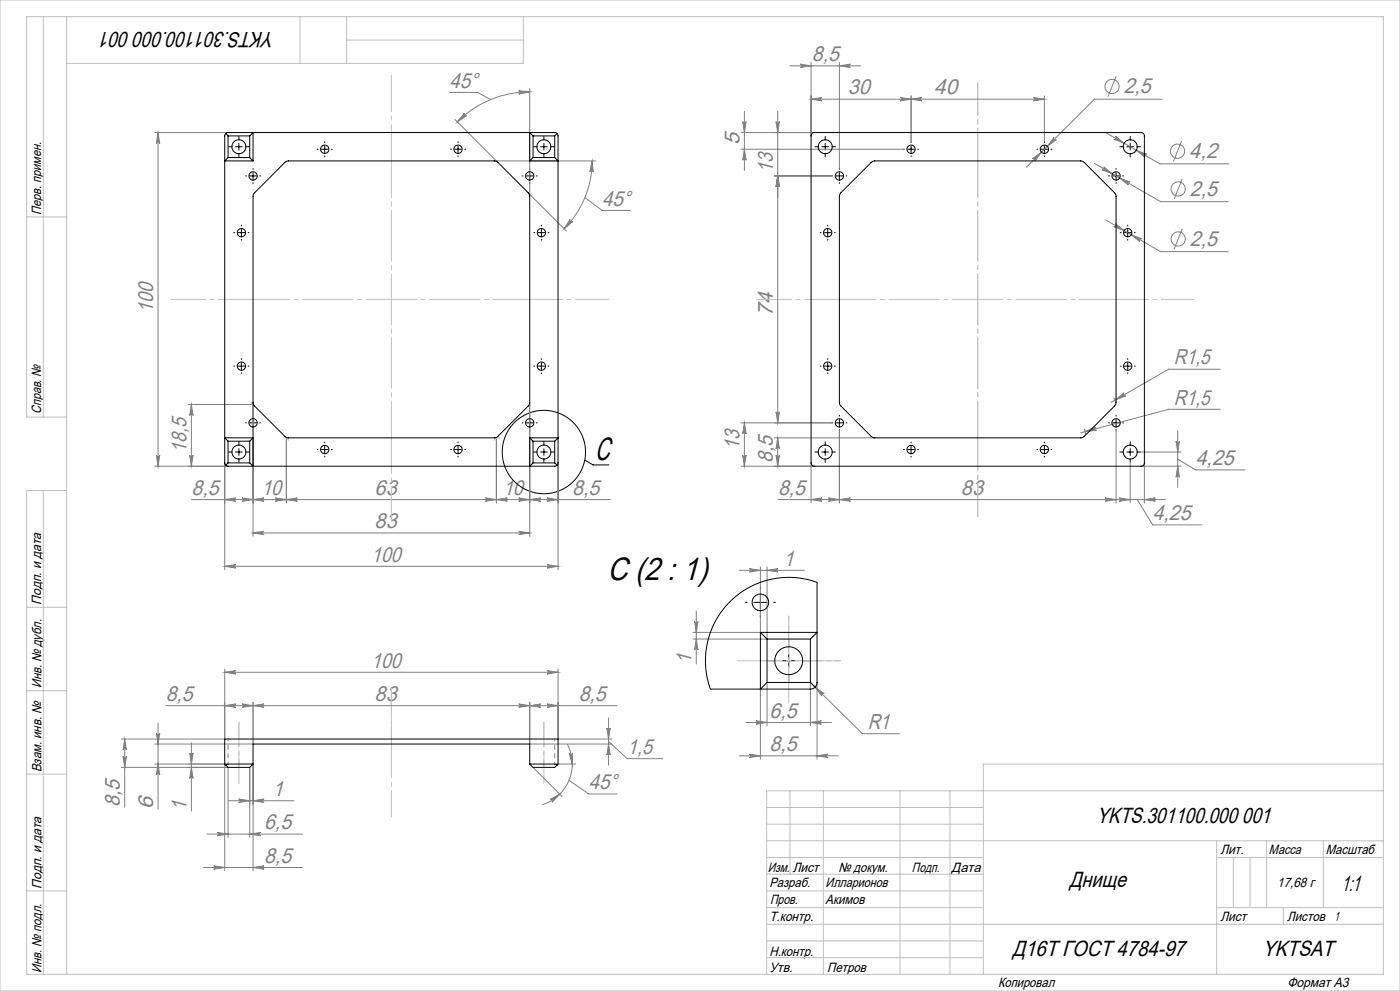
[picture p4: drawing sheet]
<svg xmlns="http://www.w3.org/2000/svg" width="420mm" height="297mm" viewBox="0 0 420 297" stroke-linecap="round" stroke-linejoin="round" font-family="sans-serif">
<g fill="none" stroke="#808080" stroke-width=".3">
<path d="M237 19.7h21.2M240 19.2l3.3 .5-3.3 .5a.51 .51 0 0 0 .5-.5 .51 .51 0 0 0-.5-.5zM243.3 18.7v22M251.8 19.7l3.3-.5a.51 .51 0 0 0-.5 .5 .51 .51 0 0 0 .5 .5zM251.8 18.7v31.8M46.4 39.7h22M47.4 39.7v100M47.4 39.7l.5 3.3a.51 .51 0 0 0-.5-.5 .51 .51 0 0 0-.5 .5zM134.8 27.7h8.5l3.9 2.2M136.5 35.8l12.9 12.9M139.3 33.9a.51 .51 0 0 0 0 .7 .51 .51 0 0 0 .7 .1l-2.8 1.8zM155.6 27.2l3.3 .3-3.3 .7a.51 .51 0 0 0 .5-.5 .51 .51 0 0 0-.5-.5z"/>
<path d="M158.9 27.5a30.7 30.7 0 0 0-21.7 9M158.9 26.5v32.3M222.3 39.7h22M222.8 36.4a.51 .51 0 0 0 .5 .5 .51 .51 0 0 0 .5-.5l-.5 3.3zM223.3 33.4v17.7M232.8 36.4a.51 .51 0 0 0 .5 .5 .51 .51 0 0 0 .5-.5l-.5 3.3zM233.3 33.4v93.3M243.3 29.7l3.3-.5a.51 .51 0 0 0-.5 .5 .51 .51 0 0 0 .5 .5zM243.3 29.7h70M270 29.2l3.3 .5-3.3 .5a.51 .51 0 0 0 .5-.5 .51 .51 0 0 0-.5-.5zM273.3 29.7l3.3-.5a.51 .51 0 0 0-.5 .5 .51 .51 0 0 0 .5 .5zM273.3 28.7v13.8"/>
<path d="M310 29.2l3.3 .5-3.3 .5a.51 .51 0 0 0 .5-.5 .51 .51 0 0 0-.5-.5zM313.3 28.7v13.8M331.7 39.8l16.3 9.3h20.7M334.8 22.9l-2.4 6.1M348.6 29.7h-20.3l-20.4 20.4M148.3 48.2h30.3M158.5 57.8l11.4 11.5M175.5 59.2l5.1 3.9h8.5M177.6 48.2l.4 3.4a.51 .51 0 0 0-.5-.6 .51 .51 0 0 0-.5 .5zM177.6 48.2a28.7 28.7 0 0 1-8.4 20.3M222.3 44.7h48.8M223.3 44.7l.5 3.3a.51 .51 0 0 0-.5-.5 .51 .51 0 0 0-.5 .5z"/>
<path d="M232.3 52.7h17.3M233.3 52.7l.5 3.3a.51 .51 0 0 0-.5-.5 .51 .51 0 0 0-.5 .5zM309.7 47.6l2.7-2-1.9 2.7a.51 .51 0 0 0-.1-.7 .51 .51 0 0 0-.7 0zM316.2 41.1a.51 .51 0 0 0 0 .7 .51 .51 0 0 0 .7 .1l-2.7 1.9zM328.2 48.9l20 11.5h20.3M331.1 50l2.6 2.1-3.1-1.2a.51 .51 0 0 0 .7-.2 .51 .51 0 0 0-.2-.7zM334.6 40.8l2.6 2.1-3.1-1.2a.51 .51 0 0 0 .7-.2 .51 .51 0 0 0-.2-.7zM335.9 53.4l3.1 1.2a.51 .51 0 0 0-.7 .2 .51 .51 0 0 0 .2 .6zM340.9 45l3.1 1.2a.51 .51 0 0 0-.7 .2 .51 .51 0 0 0 .2 .7zM354.5 42.3l-2.5 6M354.7 53.6l-2.5 6.1M171 65.7a.51 .51 0 0 0 .1 .7 .51 .51 0 0 0 .7 0l-2.6 2.1z"/>
<path d="M331.7 65.9l16.5 9.5h20.3M334.6 67l2.6 2.1-3.1-1.2a.51 .51 0 0 0 .7-.2 .51 .51 0 0 0-.2-.7zM339.4 70.4l3.1 1.2a.51 .51 0 0 0-.7 .2 .51 .51 0 0 0 .2 .6zM354.7 68.6l-2.5 6.1M334 119.3l.6 .6 .2 .7M334.6 119.9l2.6-2.1a.51 .51 0 0 0-.1 .6 .51 .51 0 0 0 .6 .2zM366.1 110.7h-15.6l-17.2 9.9M46.4 139.7h22M46.9 136.4a.51 .51 0 0 0 .5 .5 .51 .51 0 0 0 .5-.5l-.5 3.3zM56.4 121.2h19.5M56.9 136.4a.51 .51 0 0 0 .5 .5 .51 .51 0 0 0 .5-.5l-.5 3.3zM57.4 121.2v18.5"/>
<path d="M57.4 121.2l.5 3.3a.51 .51 0 0 0-.5-.5 .51 .51 0 0 0-.5 .5zM67.4 138.7v32M75.9 120.6v40.1M85.9 131.2v19.5M148.9 131.2v19.5M158.9 120.6v40.1M167.4 138.7v32M222.3 139.7h22M222.3 126.7h27.3M222.8 136.4a.51 .51 0 0 0 .5 .5 .51 .51 0 0 0 .5-.5l-.5 3.3zM223.3 126.7v13M223.3 126.7l.5 3.3a.51 .51 0 0 0-.5-.5 .51 .51 0 0 0-.5 .5z"/>
<path d="M232.3 131.2h30.1M232.8 136.4a.51 .51 0 0 0 .5 .5 .51 .51 0 0 0 .5-.5l-.5 3.3zM232.8 123.4a.51 .51 0 0 0 .5 .5 .51 .51 0 0 0 .5-.5l-.5 3.3zM233.3 131.2l.5 3.3a.51 .51 0 0 0-.5-.5 .51 .51 0 0 0-.5 .5zM233.3 131.2v8.5M243.3 138.7v12M251.8 129v21.7M325.2 128.6l.5 1.1-.4 1.1M325.6 129.3l3.1-1.3a.51 .51 0 0 0-.3 .6 .51 .51 0 0 0 .6 .4zM334.8 129v21.7M339.1 138.6v12.1M342.2 135.5h12.1"/>
<path d="M342.3 139.7h12M343.3 138.7v12M352.8 132.2a.51 .51 0 0 0 .5 .5 .51 .51 0 0 0 .5-.5l-.5 3.3zM353.3 139.7l.5 3.3a.51 .51 0 0 0-.5-.5 .51 .51 0 0 0-.5 .5zM353.3 129.1v17M353.3 137.6l5.4 3.2h14.8M366.1 122.7h-15.6l-26.3 7M57.5 149.7h125.7M67.4 149.7l3.3-.5a.51 .51 0 0 0-.5 .5 .51 .51 0 0 0 .5 .5zM72.6 149.2l3.3 .5-3.3 .5a.51 .51 0 0 0 .5-.5 .51 .51 0 0 0-.5-.5zM75.9 159.7l3.3-.5a.51 .51 0 0 0-.5 .5 .51 .51 0 0 0 .5 .5zM75.9 149.7l3.3-.5a.51 .51 0 0 0-.5 .5 .51 .51 0 0 0 .5 .5z"/>
<path d="M75.9 159.7h83M82.6 149.2l3.3 .5-3.3 .5a.51 .51 0 0 0 .5-.5 .51 .51 0 0 0-.5-.5zM85.9 149.7l3.3-.5a.51 .51 0 0 0-.5 .5 .51 .51 0 0 0 .5 .5zM145.6 149.2l3.3 .5-3.3 .5a.51 .51 0 0 0 .5-.5 .51 .51 0 0 0-.5-.5zM148.9 149.7l3.3-.5a.51 .51 0 0 0-.5 .5 .51 .51 0 0 0 .5 .5zM155.6 149.2l3.3 .5-3.3 .5a.51 .51 0 0 0 .5-.5 .51 .51 0 0 0-.5-.5zM155.6 159.2l3.3 .5-3.3 .5a.51 .51 0 0 0 .5-.5 .51 .51 0 0 0-.5-.5zM158.9 149.7l3.3-.5a.51 .51 0 0 0-.5 .5 .51 .51 0 0 0 .5 .5zM164.1 149.2l3.3 .5-3.3 .5a.51 .51 0 0 0 .5-.5 .51 .51 0 0 0-.5-.5zM243.3 149.7l3.3-.5a.51 .51 0 0 0-.5 .5 .51 .51 0 0 0 .5 .5zM248.5 149.2l3.3 .5-3.3 .5a.51 .51 0 0 0 .5-.5 .51 .51 0 0 0-.5-.5zM251.8 149.7l3.3-.5a.51 .51 0 0 0-.5 .5 .51 .51 0 0 0 .5 .5z"/>
<path d="M331.5 149.2l3.3 .5-3.3 .5a.51 .51 0 0 0 .5-.5 .51 .51 0 0 0-.5-.5zM335.8 149.2l3.3 .5-3.3 .5a.51 .51 0 0 0 .4-.5 .51 .51 0 0 0-.4-.5zM341.2 149.7l4.6 7.6h14.8M343.3 149.7l3.3-.5a.51 .51 0 0 0-.5 .5 .51 .51 0 0 0 .5 .5zM349.7 149.7h-116.3M67.4 169.7h100M67.4 169.7l3.3-.5a.51 .51 0 0 0-.5 .5 .51 .51 0 0 0 .5 .5zM164.1 169.2l3.3 .5-3.3 .5a.51 .51 0 0 0 .5-.5 .51 .51 0 0 0-.5-.5zM221.8 170.9h19.6M224.8 170.4l3.3 .5-3.3 .5a.51 .51 0 0 0 .5-.5 .51 .51 0 0 0-.5-.5zM228.1 169.9v19.6h-20.2M230.1 170.9l3.3-.5a.51 .51 0 0 0-.5 .5 .51 .51 0 0 0 .5 .5z"/>
<path d="M230.1 169.9v21.6h-22.2M208.4 186.2a.51 .51 0 0 0 .5 .5 .51 .51 0 0 0 .5-.5l-.5 3.3zM208.9 191.5l.5 3.3a.51 .51 0 0 0-.5-.5 .51 .51 0 0 0-.5 .5zM208.9 183.2v15.8M46.9 219.7a.51 .51 0 0 0 .5 .5 .51 .51 0 0 0 .5-.5l-.5 3.3zM47.4 216.6v25.9M49.7 211.5h135.4M67.4 200.5v21h-31M67.4 201.5h100M67.4 201.5l3.3-.5a.51 .51 0 0 0-.5 .5 .51 .51 0 0 0 .5 .5zM67.4 211.5l3.3-.5a.51 .51 0 0 0-.5 .5 .51 .51 0 0 0 .5 .5zM72.6 211l3.3 .5-3.3 .5a.51 .51 0 0 0 .5-.5 .51 .51 0 0 0-.5-.5z"/>
<path d="M75.9 211.5l3.3-.5a.51 .51 0 0 0-.5 .5 .51 .51 0 0 0 .5 .5zM75.9 210.5v12.5h-29.5M155.6 211l3.3 .5-3.3 .5a.51 .51 0 0 0 .5-.5 .51 .51 0 0 0-.5-.5zM158.9 211.5l3.3-.5a.51 .51 0 0 0-.5 .5 .51 .51 0 0 0 .5 .5zM158.9 210.5v12.5h24.7M164.1 201l3.3 .5-3.3 .5a.51 .51 0 0 0 .5-.5 .51 .51 0 0 0-.5-.5zM164.1 211l3.3 .5-3.3 .5a.51 .51 0 0 0 .5-.5 .51 .51 0 0 0-.5-.5zM167.4 200.5v21h16.2M182.1 218.2a.51 .51 0 0 0 .5 .5 .51 .51 0 0 0 .5-.5l-.5 3.3zM182.6 215.1v14.2M223.8 216.5h25.7M226.8 216l3.3 .5-3.3 .5a.51 .51 0 0 0 .5-.5 .51 .51 0 0 0-.5-.5z"/>
<path d="M228.1 206.5v21M230.1 204.5v13M243.1 216.5l3.3-.5a.51 .51 0 0 0-.5 .5 .51 .51 0 0 0 .5 .5zM243.1 217.5v-13l15.6 15.4h11.2M244.5 205.9l2.7 2a.51 .51 0 0 0-.7 0 .51 .51 0 0 0 0 .7zM245 205.1l-.5 .8M245.1 204.5v23M36.4 230h32v21M36.9 226.7a.51 .51 0 0 0 .5 .5 .51 .51 0 0 0 .5-.5l-.5 3.3zM37.4 221.5l.5 3.3a.51 .51 0 0 0-.5-.5 .51 .51 0 0 0-.5 .5zM37.4 221.5v20.4M46.4 229h22"/>
<path d="M47.4 229l.5 3.3a.51 .51 0 0 0-.5-.5 .51 .51 0 0 0-.5 .5zM56.9 225.7a.51 .51 0 0 0 .5 .5 .51 .51 0 0 0 .5-.5l-.5 3.3zM57.4 230l.5 3.3a.51 .51 0 0 0-.5-.5 .51 .51 0 0 0-.5 .5zM57.4 222.6v20.5M67.4 229v32M68.6 240h19.5M71.6 239.5l3.3 .5-3.3 .5a.51 .51 0 0 0 .5-.5 .51 .51 0 0 0-.5-.5zM74.9 230v21M75.9 240l3.3-.5a.51 .51 0 0 0-.5 .5 .51 .51 0 0 0 .5 .5zM75.9 229v32M159.9 230l8.7 8.7M165 239.6l2.9-1.6-2.3 2.4a.51 .51 0 0 0 .1-.7 .51 .51 0 0 0-.7-.1z"/>
<path d="M166.4 229h6.3M170.2 223a12.8 12.8 0 0 1-7.5 18.2M170.7 233.9l5.9 4.1h8.5M170.7 225.8a.51 .51 0 0 0 .6 .4 .51 .51 0 0 0 .5-.6l-.1 3.4zM182.6 223l.5 3.3a.51 .51 0 0 0-.5-.5 .51 .51 0 0 0-.5 .5zM182.6 222.2l5.6 5.2h10.6M221.8 226.5h29.7M224.8 226l3.3 .5-3.3 .5a.51 .51 0 0 0 .5-.5 .51 .51 0 0 0-.5-.5zM245.1 226.5l3.3-.5a.51 .51 0 0 0-.5 .5 .51 .51 0 0 0 .5 .5zM61.1 260h29.6M62.1 250h28.6M64.1 259.5l3.3 .5-3.3 .5a.51 .51 0 0 0 .5-.5 .51 .51 0 0 0-.5-.5z"/>
<path d="M65.1 249.5l3.3 .5-3.3 .5a.51 .51 0 0 0 .5-.5 .51 .51 0 0 0-.5-.5zM74.9 250l3.3-.5a.51 .51 0 0 0-.5 .5 .51 .51 0 0 0 .5 .5zM75.9 260l3.3-.5a.51 .51 0 0 0-.5 .5 .51 .51 0 0 0 .5 .5z"/>
<circle cx="333.6" cy="25.9" r="2.13"/>
<circle cx="353.3" cy="45.3" r="2.13"/>
<circle cx="353.5" cy="56.6" r="2.13"/>
<circle cx="353.5" cy="71.6" r="2.13"/>
</g>
<g fill="none" stroke="#000" stroke-width=".3">
<path d="M70.7 44h2M71.7 43v2M74.9 52.7h2M75.9 51.7v2M96.4 44.7h2M97.4 43.7v2M136.4 44.7h2M137.4 43.7v2M157.9 52.7h2M158.9 51.7v2M162.2 44h2M163.2 43v2"/>
<path d="M246.6 44h2M247.6 43v2M250.8 52.7h2M251.8 51.7v2M272.3 44.7h2M273.3 43.7v2M312.3 44.7h2M313.3 43.7v2M333.8 52.7h2M334.8 51.7v2M338.1 44h2M339.1 43v2"/>
<path d="M71.4 69.7h2M72.4 68.7v2M161.4 69.7h2M162.4 68.7v2M247.3 69.7h2M248.3 68.7v2M337.3 69.7h2M338.3 68.7v2M71.4 109.7h2M72.4 108.7v2M161.4 109.7h2M162.4 108.7v2"/>
<path d="M247.3 109.7h2M248.3 108.7v2M337.3 109.7h2M338.3 108.7v2M70.7 135.5h2M71.7 134.5v2M74.9 126.7h2M75.9 125.7v2M96.4 134.7h2M97.4 133.7v2M136.4 134.7h2M137.4 133.7v2"/>
<path d="M157.9 126.7h2M158.9 125.7v2M162.2 135.5h2M163.2 134.5v2M175.4 137.9l2.5 1.4h4.8M246.6 135.5h2M247.6 134.5v2M250.8 126.7h2M251.8 125.7v2M272.3 134.7h2M273.3 133.7v2M312.3 134.7h2"/>
<path d="M313.3 133.7v2M333.8 126.7h2M334.8 125.7v2M338.1 135.5h2M339.1 134.5v2M228.1 178.5v4M226.1 180.5h4M234.6 198h4M236.6 196v4"/>
<circle cx="163.2" cy="135.5" r="12.5"/>
</g>
<g fill="none" stroke="#000" stroke-width=".3" stroke-dasharray="15.2 1.3 1.3 1.3">
<path d="M69.7 44h-1.1M71.7 42v-1.1M71.7 46v1.1M73.7 44h1.1M73.9 52.7h-.2M75.9 50.7v-.2M75.9 54.7v.3M77.9 52.7h.3M95.4 44.7h-.2M97.4 42.7v-.2M97.4 46.7v.3M99.4 44.7h.3"/>
<path d="M135.4 44.7h-.2M137.4 42.7v-.2M137.4 46.7v.3M139.4 44.7h.3M156.9 52.7h-.2M158.9 50.7v-.2M158.9 54.7v.3M160.9 52.7h.3M161.2 44h-1.1M163.2 42v-1.1M163.2 46v1.1M165.2 44h1.1"/>
<path d="M245.6 44h-1.1M247.6 42v-1.1M247.6 46v1.1M249.6 44h1.1M249.8 52.7h-.2M251.8 50.7v-.2M251.8 54.7v.3M253.8 52.7h.3M271.3 44.7h-.2M273.3 42.7v-.2M273.3 46.7v.3M275.3 44.7h.3"/>
<path d="M311.3 44.7h-.2M313.3 42.7v-.2M313.3 46.7v.3M315.3 44.7h.3M332.8 52.7h-.2M334.8 50.7v-.2M334.8 54.7v.3M336.8 52.7h.3M337.1 44h-1.1M339.1 42v-1.1M339.1 46v1.1M341.1 44h1.1"/>
<path d="M70.4 69.7h-.2M72.4 67.7v-.2M72.4 71.7v.3M74.4 69.7h.3M160.4 69.7h-.2M162.4 67.7v-.2M162.4 71.7v.3M164.4 69.7h.3M246.3 69.7h-.2M248.3 67.7v-.2M248.3 71.7v.3M250.3 69.7h.3"/>
<path d="M336.3 69.7h-.2M338.3 67.7v-.2M338.3 71.7v.3M340.3 69.7h.3M70.4 109.7h-.2M72.4 107.7v-.2M72.4 111.7v.3M74.4 109.7h.3M160.4 109.7h-.2M162.4 107.7v-.2M162.4 111.7v.3M164.4 109.7h.3"/>
<path d="M246.3 109.7h-.2M248.3 107.7v-.2M248.3 111.7v.3M250.3 109.7h.3M336.3 109.7h-.2M338.3 107.7v-.2M338.3 111.7v.3M340.3 109.7h.3M69.7 135.5h-1.1M71.7 133.5v-1.1M71.7 137.5v1.1M73.7 135.5h1.1"/>
<path d="M73.9 126.7h-.2M75.9 124.7v-.2M75.9 128.7v.3M77.9 126.7h.3M95.4 134.7h-.2M97.4 132.7v-.2M97.4 136.7v.3M99.4 134.7h.3M135.4 134.7h-.2M137.4 132.7v-.2M137.4 136.7v.3M139.4 134.7h.3"/>
<path d="M156.9 126.7h-.2M158.9 124.7v-.2M158.9 128.7v.3M160.9 126.7h.3M161.2 135.5h-1.1M163.2 133.5v-1.1M163.2 137.5v1.1M165.2 135.5h1.1M245.6 135.5h-1.1M247.6 133.5v-1.1M247.6 137.5v1.1M249.6 135.5h1.1"/>
<path d="M249.8 126.7h-.2M251.8 124.7v-.2M251.8 128.7v.3M253.8 126.7h.3M271.3 134.7h-.2M273.3 132.7v-.2M273.3 136.7v.3M275.3 134.7h.3M311.3 134.7h-.2M313.3 132.7v-.2M313.3 136.7v.3M315.3 134.7h.3"/>
<path d="M332.8 126.7h-.2M334.8 124.7v-.2M334.8 128.7v.3M336.8 126.7h.3M337.1 135.5h-1.1M339.1 133.5v-1.1M339.1 137.5v1.1M341.1 135.5h1.1M228.1 176.5v-.5M224.1 180.5h-.5M228.1 184.5v.5M232.1 180.5h.5"/>
<path d="M232.6 198h-2.2M236.6 194v-2.2M240.6 198h2.2M236.6 202v2.2"/>
</g>
<path d="M293.3 48.2v83M75.9 89.7h83M251.8 89.7h83M117.4 131.2v-83M293.3 131.2v-83M236.6 184.6v26" fill="none" stroke="#c0c0c0" stroke-width=".3" stroke-dasharray="15.2 1.3 1.3 1.3" stroke-dashoffset="4.2"/>
<path d="M117.4 48.2v-25.6" fill="none" stroke="#c0c0c0" stroke-width=".3" stroke-dasharray="15.2 1.3 1.3 1.3" stroke-dashoffset="4.3"/>
<path d="M158.9 89.7h23.7" fill="none" stroke="#c0c0c0" stroke-width=".3" stroke-dasharray="15.2 1.3 1.3 1.3" stroke-dashoffset="5.3"/>
<path d="M75.9 89.7h-24.6" fill="none" stroke="#c0c0c0" stroke-width=".3" stroke-dasharray="15.2 1.3 1.3 1.3" stroke-dashoffset="4.8"/>
<path d="M117.4 131.2v25.3" fill="none" stroke="#c0c0c0" stroke-width=".3" stroke-dasharray="15.2 1.3 1.3 1.3" stroke-dashoffset="4.5"/>
<path d="M71.7 230v-13.5M163.2 230v-13.5" fill="none" stroke="#c0c0c0" stroke-width=".3" stroke-dasharray="15.2 1.3 1.3 1.3" stroke-dashoffset="10.4"/>
<path d="M71.7 216.5v18.4M163.2 216.5v18.4" fill="none" stroke="#c0c0c0" stroke-width=".3" stroke-dasharray="15.2 1.3 1.3 1.3" stroke-dashoffset="7.9"/>
<path d="M117.4 223v-16.8" fill="none" stroke="#c0c0c0" stroke-width=".3" stroke-dasharray="15.2 1.3 1.3 1.3" stroke-dashoffset="8.7"/>
<path d="M117.4 206.2v38.6" fill="none" stroke="#c0c0c0" stroke-width=".3" stroke-dasharray="15.2 1.3 1.3 1.3" stroke-dashoffset="7.4"/>
<path d="M293.3 24.8v23.4M293.3 48.2v-23.4M293.3 131.2v23.6M293.3 154.8v-23.6" fill="none" stroke="#c0c0c0" stroke-width=".3" stroke-dasharray="15.2 1.3 1.3 1.3" stroke-dashoffset="5.4"/>
<path d="M334.8 89.7h23.4" fill="none" stroke="#c0c0c0" stroke-width=".3" stroke-dasharray="15.2 1.3 1.3 1.3" stroke-dashoffset="5.5"/>
<path d="M251.8 89.7h-24.8" fill="none" stroke="#c0c0c0" stroke-width=".3" stroke-dasharray="15.2 1.3 1.3 1.3" stroke-dashoffset="4.7"/>
<path d="M236.6 204.5v-13" fill="none" stroke="#c0c0c0" stroke-width=".3" stroke-dasharray="15.2 1.3 1.3 1.3" stroke-dashoffset="10.6"/>
<path d="M236.6 191.5v-6.9M245.1 198h7" fill="none" stroke="#c0c0c0" stroke-width=".3" stroke-dasharray="15.2 1.3 1.3 1.3" stroke-dashoffset="13.7"/>
<path d="M228.1 198h17" fill="none" stroke="#c0c0c0" stroke-width=".3" stroke-dasharray="15.2 1.3 1.3 1.3" stroke-dashoffset="8.6"/>
<path d="M252.1 198h-31" fill="none" stroke="#c0c0c0" stroke-width=".3" stroke-dasharray="15.2 1.3 1.3 1.3" stroke-dashoffset="1.7"/>
<g fill="none" stroke="#c0c0c0" stroke-width=".3">
<path d="M0 0h420v297h-420zM13 5v120M20 5v287M90 5v14M104 5v14M104 12h53M157 5v14h-137M8 65h12M20 125h-12v-120h407v287h-407v-145h12M75.2 120.5l1.2 1.2M75.9 120.6v1.6M84.9 131.2h1.6"/>
<path d="M85.5 130.8l1.1 1.1M148.3 131.2h1.6M149.4 130.8l-1.2 1.1M13 147v145M8 182h12M8 207h12M8 232h12M237 237v25M247 237v55M270 237v55M285 237v55M415 237h-185v55"/>
<path d="M415 229h-120v63M230 257h65M230 242h65M230 247h65M365 257h50M365 252v40M370 257v15M375 257v15M380 252v20M397 252v20M415 252h-185M8 267h12"/>
<path d="M230 262h65M230 267h65M230 272h65M365 272h50M385 272v5M415 277h-185M230 282h65M230 287h65"/>
</g>
<g fill="#808080">
<path d="M82.6 149.2l3.3 .5-3.3 .5a.51 .51 0 0 0 .5-.5 .51 .51 0 0 0-.5-.5zM75.9 149.7l3.3-.5a.51 .51 0 0 0-.5 .5 .51 .51 0 0 0 .5 .5z"/>
<path d="M148.9 149.7l3.3-.5a.51 .51 0 0 0-.5 .5 .51 .51 0 0 0 .5 .5zM155.6 149.2l3.3 .5-3.3 .5a.51 .51 0 0 0 .5-.5 .51 .51 0 0 0-.5-.5z"/>
<path d="M57.4 121.2l.5 3.3a.51 .51 0 0 0-.5-.5 .51 .51 0 0 0-.5 .5zM56.9 136.4a.51 .51 0 0 0 .5 .5 .51 .51 0 0 0 .5-.5l-.5 3.3z"/>
<path d="M85.9 149.7l3.3-.5a.51 .51 0 0 0-.5 .5 .51 .51 0 0 0 .5 .5zM145.6 149.2l3.3 .5-3.3 .5a.51 .51 0 0 0 .5-.5 .51 .51 0 0 0-.5-.5z"/>
<path d="M251.8 19.7l3.3-.5a.51 .51 0 0 0-.5 .5 .51 .51 0 0 0 .5 .5zM240 19.2l3.3 .5-3.3 .5a.51 .51 0 0 0 .5-.5 .51 .51 0 0 0-.5-.5zM248.5 149.2l3.3 .5-3.3 .5a.51 .51 0 0 0 .5-.5 .51 .51 0 0 0-.5-.5zM243.3 149.7l3.3-.5a.51 .51 0 0 0-.5 .5 .51 .51 0 0 0 .5 .5zM270 29.2l3.3 .5-3.3 .5a.51 .51 0 0 0 .5-.5 .51 .51 0 0 0-.5-.5zM243.3 29.7l3.3-.5a.51 .51 0 0 0-.5 .5 .51 .51 0 0 0 .5 .5zM72.6 211l3.3 .5-3.3 .5a.51 .51 0 0 0 .5-.5 .51 .51 0 0 0-.5-.5zM67.4 211.5l3.3-.5a.51 .51 0 0 0-.5 .5 .51 .51 0 0 0 .5 .5zM74.9 250l3.3-.5a.51 .51 0 0 0-.5 .5 .51 .51 0 0 0 .5 .5zM65.1 249.5l3.3 .5-3.3 .5a.51 .51 0 0 0 .5-.5 .51 .51 0 0 0-.5-.5zM230.1 170.9l3.3-.5a.51 .51 0 0 0-.5 .5 .51 .51 0 0 0 .5 .5zM224.8 170.4l3.3 .5-3.3 .5a.51 .51 0 0 0 .5-.5 .51 .51 0 0 0-.5-.5z"/>
<path d="M67.4 169.7l3.3-.5a.51 .51 0 0 0-.5 .5 .51 .51 0 0 0 .5 .5zM164.1 169.2l3.3 .5-3.3 .5a.51 .51 0 0 0 .5-.5 .51 .51 0 0 0-.5-.5zM67.4 149.7l3.3-.5a.51 .51 0 0 0-.5 .5 .51 .51 0 0 0 .5 .5zM72.6 149.2l3.3 .5-3.3 .5a.51 .51 0 0 0 .5-.5 .51 .51 0 0 0-.5-.5zM75.9 159.7l3.3-.5a.51 .51 0 0 0-.5 .5 .51 .51 0 0 0 .5 .5zM155.6 159.2l3.3 .5-3.3 .5a.51 .51 0 0 0 .5-.5 .51 .51 0 0 0-.5-.5zM158.9 149.7l3.3-.5a.51 .51 0 0 0-.5 .5 .51 .51 0 0 0 .5 .5zM164.1 149.2l3.3 .5-3.3 .5a.51 .51 0 0 0 .5-.5 .51 .51 0 0 0-.5-.5zM155.6 27.2l3.3 .3-3.3 .7a.51 .51 0 0 0 .5-.5 .51 .51 0 0 0-.5-.5zM139.3 33.9a.51 .51 0 0 0 0 .7 .51 .51 0 0 0 .7 .1l-2.8 1.8zM171 65.7a.51 .51 0 0 0 .1 .7 .51 .51 0 0 0 .7 0l-2.6 2.1zM177.6 48.2l.4 3.4a.51 .51 0 0 0-.5-.6 .51 .51 0 0 0-.5 .5zM325.6 129.3l3.4-.3a.51 .51 0 0 1-.6-.4 .51 .51 0 0 1 .3-.6zM334.6 40.8a.51 .51 0 0 1 .2 .7 .51 .51 0 0 1-.7 .2l3.1 1.2zM340.9 45l2.6 2.1a.51 .51 0 0 1-.2-.7 .51 .51 0 0 1 .7-.2zM251.8 149.7l3.3-.5a.51 .51 0 0 0-.5 .5 .51 .51 0 0 0 .5 .5zM331.5 149.2l3.3 .5-3.3 .5a.51 .51 0 0 0 .5-.5 .51 .51 0 0 0-.5-.5zM334.6 119.9l3.1-1.3a.51 .51 0 0 1-.6-.2 .51 .51 0 0 1 .1-.6zM334.6 67a.51 .51 0 0 1 .2 .7 .51 .51 0 0 1-.7 .2l3.1 1.2zM339.4 70.4l2.6 2a.51 .51 0 0 1-.2-.6 .51 .51 0 0 1 .7-.2zM331.1 50a.51 .51 0 0 1 .2 .7 .51 .51 0 0 1-.7 .2l3.1 1.2zM335.9 53.4l2.6 2a.51 .51 0 0 1-.2-.6 .51 .51 0 0 1 .7-.2zM309.7 47.6a.51 .51 0 0 1 .7 0 .51 .51 0 0 1 .1 .7l1.9-2.7zM316.2 41.1l-2 2.7 2.7-1.9a.51 .51 0 0 1-.7-.1 .51 .51 0 0 1 0-.7zM352.8 132.2a.51 .51 0 0 0 .5 .5 .51 .51 0 0 0 .5-.5l-.5 3.3zM353.3 139.7l.5 3.3a.51 .51 0 0 0-.5-.5 .51 .51 0 0 0-.5 .5zM335.8 149.2l3.3 .5-3.3 .5a.51 .51 0 0 0 .4-.5 .51 .51 0 0 0-.4-.5zM343.3 149.7l3.3-.5a.51 .51 0 0 0-.5 .5 .51 .51 0 0 0 .5 .5zM273.3 29.7l3.3-.5a.51 .51 0 0 0-.5 .5 .51 .51 0 0 0 .5 .5zM310 29.2l3.3 .5-3.3 .5a.51 .51 0 0 0 .5-.5 .51 .51 0 0 0-.5-.5zM165 239.6l2.9-1.6-2.3 2.4a.51 .51 0 0 0 .1-.7 .51 .51 0 0 0-.7-.1zM170.7 225.8a.51 .51 0 0 0 .6 .4 .51 .51 0 0 0 .5-.6l-.1 3.4zM67.4 201.5l3.3-.5a.51 .51 0 0 0-.5 .5 .51 .51 0 0 0 .5 .5zM164.1 201l3.3 .5-3.3 .5a.51 .51 0 0 0 .5-.5 .51 .51 0 0 0-.5-.5zM75.9 211.5l3.3-.5a.51 .51 0 0 0-.5 .5 .51 .51 0 0 0 .5 .5zM155.6 211l3.3 .5-3.3 .5a.51 .51 0 0 0 .5-.5 .51 .51 0 0 0-.5-.5zM158.9 211.5l3.3-.5a.51 .51 0 0 0-.5 .5 .51 .51 0 0 0 .5 .5zM164.1 211l3.3 .5-3.3 .5a.51 .51 0 0 0 .5-.5 .51 .51 0 0 0-.5-.5zM182.6 223l.5 3.3a.51 .51 0 0 0-.5-.5 .51 .51 0 0 0-.5 .5zM182.1 218.2a.51 .51 0 0 0 .5 .5 .51 .51 0 0 0 .5-.5l-.5 3.3zM64.1 259.5l3.3 .5-3.3 .5a.51 .51 0 0 0 .5-.5 .51 .51 0 0 0-.5-.5zM75.9 260l3.3-.5a.51 .51 0 0 0-.5 .5 .51 .51 0 0 0 .5 .5zM71.6 239.5l3.3 .5-3.3 .5a.51 .51 0 0 0 .5-.5 .51 .51 0 0 0-.5-.5zM75.9 240l3.3-.5a.51 .51 0 0 0-.5 .5 .51 .51 0 0 0 .5 .5zM226.8 216l3.3 .5-3.3 .5a.51 .51 0 0 0 .5-.5 .51 .51 0 0 0-.5-.5zM243.1 216.5l3.3-.5a.51 .51 0 0 0-.5 .5 .51 .51 0 0 0 .5 .5zM224.8 226l3.3 .5-3.3 .5a.51 .51 0 0 0 .5-.5 .51 .51 0 0 0-.5-.5zM245.1 226.5l3.3-.5a.51 .51 0 0 0-.5 .5 .51 .51 0 0 0 .5 .5zM244.5 205.9l2 2.7a.51 .51 0 0 1 0-.7 .51 .51 0 0 1 .7 0z"/>
<path d="M232.8 123.4a.51 .51 0 0 0 .5 .5 .51 .51 0 0 0 .5-.5l-.5 3.3zM233.3 52.7l.5 3.3a.51 .51 0 0 0-.5-.5 .51 .51 0 0 0-.5 .5zM223.3 44.7l.5 3.3a.51 .51 0 0 0-.5-.5 .51 .51 0 0 0-.5 .5zM222.8 36.4a.51 .51 0 0 0 .5 .5 .51 .51 0 0 0 .5-.5l-.5 3.3zM233.3 52.7l.5 3.3a.51 .51 0 0 0-.5-.5 .51 .51 0 0 0-.5 .5zM232.8 36.4a.51 .51 0 0 0 .5 .5 .51 .51 0 0 0 .5-.5l-.5 3.3zM36.9 226.7a.51 .51 0 0 0 .5 .5 .51 .51 0 0 0 .5-.5l-.5 3.3zM37.4 221.5l.5 3.3a.51 .51 0 0 0-.5-.5 .51 .51 0 0 0-.5 .5zM57.4 230l.5 3.3a.51 .51 0 0 0-.5-.5 .51 .51 0 0 0-.5 .5zM56.9 225.7a.51 .51 0 0 0 .5 .5 .51 .51 0 0 0 .5-.5l-.5 3.3zM208.9 191.5l.5 3.3a.51 .51 0 0 0-.5-.5 .51 .51 0 0 0-.5 .5zM208.4 186.2a.51 .51 0 0 0 .5 .5 .51 .51 0 0 0 .5-.5l-.5 3.3z"/>
<path d="M47.4 39.7l.5 3.3a.51 .51 0 0 0-.5-.5 .51 .51 0 0 0-.5 .5zM46.9 136.4a.51 .51 0 0 0 .5 .5 .51 .51 0 0 0 .5-.5l-.5 3.3zM223.3 126.7l.5 3.3a.51 .51 0 0 0-.5-.5 .51 .51 0 0 0-.5 .5zM222.8 136.4a.51 .51 0 0 0 .5 .5 .51 .51 0 0 0 .5-.5l-.5 3.3zM233.3 131.2l.5 3.3a.51 .51 0 0 0-.5-.5 .51 .51 0 0 0-.5 .5zM232.8 136.4a.51 .51 0 0 0 .5 .5 .51 .51 0 0 0 .5-.5l-.5 3.3zM46.9 219.7a.51 .51 0 0 0 .5 .5 .51 .51 0 0 0 .5-.5l-.5 3.3zM47.4 229l.5 3.3a.51 .51 0 0 0-.5-.5 .51 .51 0 0 0-.5 .5z"/>
</g>
<g fill="none" stroke="#000" stroke-width=".3">
<path d="M67.7 40l-.3 .7v98l.3 .7M67.7 40l.7-.3h98l.7 .3M67.7 40l.7 .7M68.4 40.7h6.5M68.4 47.2h6.5M68.4 40.7v6.5M68.4 47.2l-1 1h8.5M74.9 40.7v6.5M74.9 40.7l1-1v8.5M74.9 47.2l1 1M76.4 57.8l9.1-9.1 .9-.5h61.9l.9 .4 9.3 9.2 .4 .9v61.9l-.3 1-9.2 9.2-1 .4h-61.9l-.9-.3-9.2-9.2-.5-.9v-62zM159.9 40.7v6.5"/>
<path d="M159.9 40.7h6.5M159.9 47.2h6.5M159.9 47.2l-1 1M159.9 40.7l-1-1v8.5M166.4 40.7v6.5M166.4 47.2l1 1h-8.5M167.1 40l.3 .7v98l-.3 .7M167.1 40l-.7 .7M243.6 40l.7-.3h98a1 1 0 0 1 1 1v98a1 1 0 0 1-1 1h-98a1 1 0 0 1-1-1v-98zM252.3 57.8l9.1-9.1 .9-.5h61.9l.9 .4 9.3 9.2 .4 .9v61.9l-.3 1-9.2 9.2-1 .4h-61.9l-.9-.3-9.2-9.2-.5-.9v-62zM67.7 139.4l.7 .3h98l.7-.3M68.4 132.2h6.5"/>
<path d="M68.4 138.7h6.5M68.4 132.2v6.5M68.4 138.7l-.7 .7M74.9 132.2v6.5M75.9 131.2h-8.5l1 1M75.9 131.2v8.5l-1-1M75.9 131.2l-1 1M158.9 131.2h8.5l-1 1M158.9 131.2v8.5l1-1M158.9 131.2l1 1M159.9 132.2h6.5M159.9 132.2v6.5"/>
<path d="M159.9 138.7h6.5M166.4 138.7l.7 .7M166.4 132.2v6.5M219 180.3l2.6-2.3 3-1.9 3.2-1.5 3.4-1 3.5-.5h3.5l3.5 .5 3.4 .9v30l-.1 .8-.5 .6-.6 .5-.8 .1h-30l-1-3.4-.4-3.5v-3.5l.5-3.5 1-3.4 1.5-3.2 1.9-3zM228.1 189.5h17l-2 2M228.1 189.5v17l2-2M228.1 189.5l2 2M230.1 191.5h13M230.1 191.5v13M243.1 191.5v13M230.1 204.5h13M243.1 204.5l1.4 1.4"/>
<path d="M67.7 229.3l-.3-.3v-7.5h100v7.5l-.3 .3M75.9 229h-7.5l-.7 .3M75.9 229v-6h83v6M75.9 229l-1 1h-6.5l-.7-.7M158.9 229h7.5l.7 .3M158.9 229l1 1h6.5l.7-.7"/>
<circle cx="71.7" cy="44" r="2.1"/>
<circle cx="75.9" cy="52.7" r="1.25"/>
<circle cx="97.4" cy="44.7" r="1.25"/>
<circle cx="137.4" cy="44.7" r="1.25"/>
<circle cx="158.9" cy="52.7" r="1.25"/>
<circle cx="163.2" cy="44" r="2.1"/>
<circle cx="247.6" cy="44" r="2.1"/>
<circle cx="251.8" cy="52.7" r="1.25"/>
<circle cx="273.3" cy="44.7" r="1.25"/>
<circle cx="313.3" cy="44.7" r="1.25"/>
<circle cx="334.8" cy="52.7" r="1.25"/>
<circle cx="339.1" cy="44" r="2.1"/>
<circle cx="72.4" cy="69.7" r="1.25"/>
<circle cx="162.4" cy="69.7" r="1.25"/>
<circle cx="248.3" cy="69.7" r="1.25"/>
<circle cx="338.3" cy="69.7" r="1.25"/>
<circle cx="72.4" cy="109.7" r="1.25"/>
<circle cx="162.4" cy="109.7" r="1.25"/>
<circle cx="248.3" cy="109.7" r="1.25"/>
<circle cx="338.3" cy="109.7" r="1.25"/>
<circle cx="71.7" cy="135.5" r="2.1"/>
<circle cx="75.9" cy="126.7" r="1.25"/>
<circle cx="97.4" cy="134.7" r="1.25"/>
<circle cx="137.4" cy="134.7" r="1.25"/>
<circle cx="158.9" cy="126.7" r="1.25"/>
<circle cx="163.2" cy="135.5" r="2.1"/>
<circle cx="247.6" cy="135.5" r="2.1"/>
<circle cx="251.8" cy="126.7" r="1.25"/>
<circle cx="273.3" cy="134.7" r="1.25"/>
<circle cx="313.3" cy="134.7" r="1.25"/>
<circle cx="334.8" cy="126.7" r="1.25"/>
<circle cx="339.1" cy="135.5" r="2.1"/>
<circle cx="228.1" cy="180.5" r="2.5"/>
<circle cx="236.6" cy="198" r="4.2"/>
</g>
<path d="M68.4 221.5v7.5M166.4 229v-7.5" fill="none" stroke="#808080" stroke-width=".3" stroke-dasharray="6.3 1.3 1.3 1.3 1.3 1.3" stroke-dashoffset="5.8"/>
<g font-size="9.6">
<text x="178.4" y="137.9">C</text>
<text x="182.2" y="173.8">C (2 : 1)</text>
</g>
<g font-size="6.6">
<text x="82.5" y="9.5" transform="rotate(-180 82.5 9.5)">YKTS.301100.000 001</text>
<text x="329.1" y="246.6">YKTS.301100.000 001</text>
<text x="320.8" y="266">Днище</text>
<text x="402.4" y="266.9">1:1</text>
<text x="303.7" y="286.5">Д16Т ГОСТ 4784-97</text>
<text x="378.8" y="286.5">YKTSAT</text>
</g>
<g font-size="6.4" fill="#808080">
<text x="243.6" y="18.3">8,5</text>
<text x="134.8" y="26.3">45°</text>
<text x="254.4" y="28.3">30</text>
<text x="280.3" y="28.3">40</text>
<text x="337.1" y="27.9">2,5</text>
<text x="221.9" y="43.5" transform="rotate(-90 221.9 43.5)">5</text>
<text x="356.8" y="47.3">4,2</text>
<text x="231.9" y="51.9" transform="rotate(-90 231.9 51.9)">13</text>
<text x="357" y="58.6">2,5</text>
<text x="180.6" y="61.6">45°</text>
<text x="357" y="73.6">2,5</text>
<text x="46" y="93.9" transform="rotate(-90 46 93.9)">100</text>
<text x="231.9" y="94.6" transform="rotate(-90 231.9 94.6)">74</text>
<text x="352.1" y="109.2">R1,5</text>
<text x="352.1" y="121.2">R1,5</text>
<text x="56" y="135.6" transform="rotate(-90 56 135.6)">18,5</text>
<text x="221.9" y="135" transform="rotate(-90 221.9 135)">13</text>
<text x="231.9" y="138.8" transform="rotate(-90 231.9 138.8)">8,5</text>
<text x="358.7" y="139.4">4,25</text>
<text x="57.5" y="148.3">8,5</text>
<text x="78.4" y="148.3">10</text>
<text x="112.4" y="148.3">63</text>
<text x="150.9" y="148.3">10</text>
<text x="171.7" y="148.3">8,5</text>
<text x="233.4" y="148.3">8,5</text>
<text x="288.3" y="148.3">83</text>
<text x="345.8" y="155.9">4,25</text>
<text x="112.4" y="158.3">83</text>
<text x="111.4" y="168.3">100</text>
<text x="235" y="169.5">1</text>
<text x="111.4" y="200.1">100</text>
<text x="207.5" y="199" transform="rotate(-90 207.5 199)">1</text>
<text x="49.7" y="210.1">8,5</text>
<text x="112.4" y="210.1">83</text>
<text x="173.6" y="210.1">8,5</text>
<text x="230.9" y="215.1">6,5</text>
<text x="260.3" y="218.5">R1</text>
<text x="188.2" y="225.9">1,5</text>
<text x="230.9" y="225.1">8,5</text>
<text x="81.8" y="238.6">1</text>
<text x="176.6" y="236.5">45°</text>
<text x="36" y="241.9" transform="rotate(-90 36 241.9)">8,5</text>
<text x="46" y="242.5" transform="rotate(-90 46 242.5)">6</text>
<text x="56" y="243.1" transform="rotate(-90 56 243.1)">1</text>
<text x="79.2" y="248.6">6,5</text>
<text x="79.2" y="258.6">8,5</text>
</g>
<g font-size="4">
<text x="12.4" y="64.4" transform="rotate(-90 12.4 64.4)">Перв. примен.</text>
<text x="12.4" y="124.1" transform="rotate(-90 12.4 124.1)">Справ. №</text>
<text x="12.4" y="181.3" transform="rotate(-90 12.4 181.3)">Подп. и дата</text>
<text x="12.4" y="206.3" transform="rotate(-90 12.4 206.3)">Инв. № дубл.</text>
<text x="12.5" y="231.4" transform="rotate(-90 12.5 231.4)">Взам. инв. №</text>
<text x="366.1" y="256">Лит.</text>
<text x="380.7" y="256">Масса</text>
<text x="397.7" y="256">Масштаб</text>
<text x="230.3" y="261.2">Изм.</text>
<text x="237.8" y="261.2">Лист</text>
<text x="251.6" y="261.2">№ докум.</text>
<text x="273.6" y="261.2">Подп.</text>
<text x="285.5" y="261.2">Дата</text>
<text x="12.5" y="266.4" transform="rotate(-90 12.5 266.4)">Подп. и дата</text>
<text x="230.8" y="265.7">Разраб.</text>
<text x="247.7" y="265.7">Илларионов</text>
<text x="383.2" y="265.9">17,68 г</text>
<text x="231" y="271">Пров.</text>
<text x="247.7" y="271">Акимов</text>
<text x="230.8" y="276.1">Т.контр.</text>
<text x="366.1" y="276.1">Лист</text>
<text x="386.1" y="276.1">Листов</text>
<text x="400.3" y="276">1</text>
<text x="230.8" y="286.4">Н.контр.</text>
<text x="12.5" y="291.5" transform="rotate(-90 12.5 291.5)">Инв. № подл.</text>
<text x="230.8" y="291.2">Утв.</text>
<text x="248.1" y="291.2">Петров</text>
<text x="299.4" y="295.7">Копировал</text>
<text x="386.2" y="295.7">Формат А3</text>
</g>
</svg>
